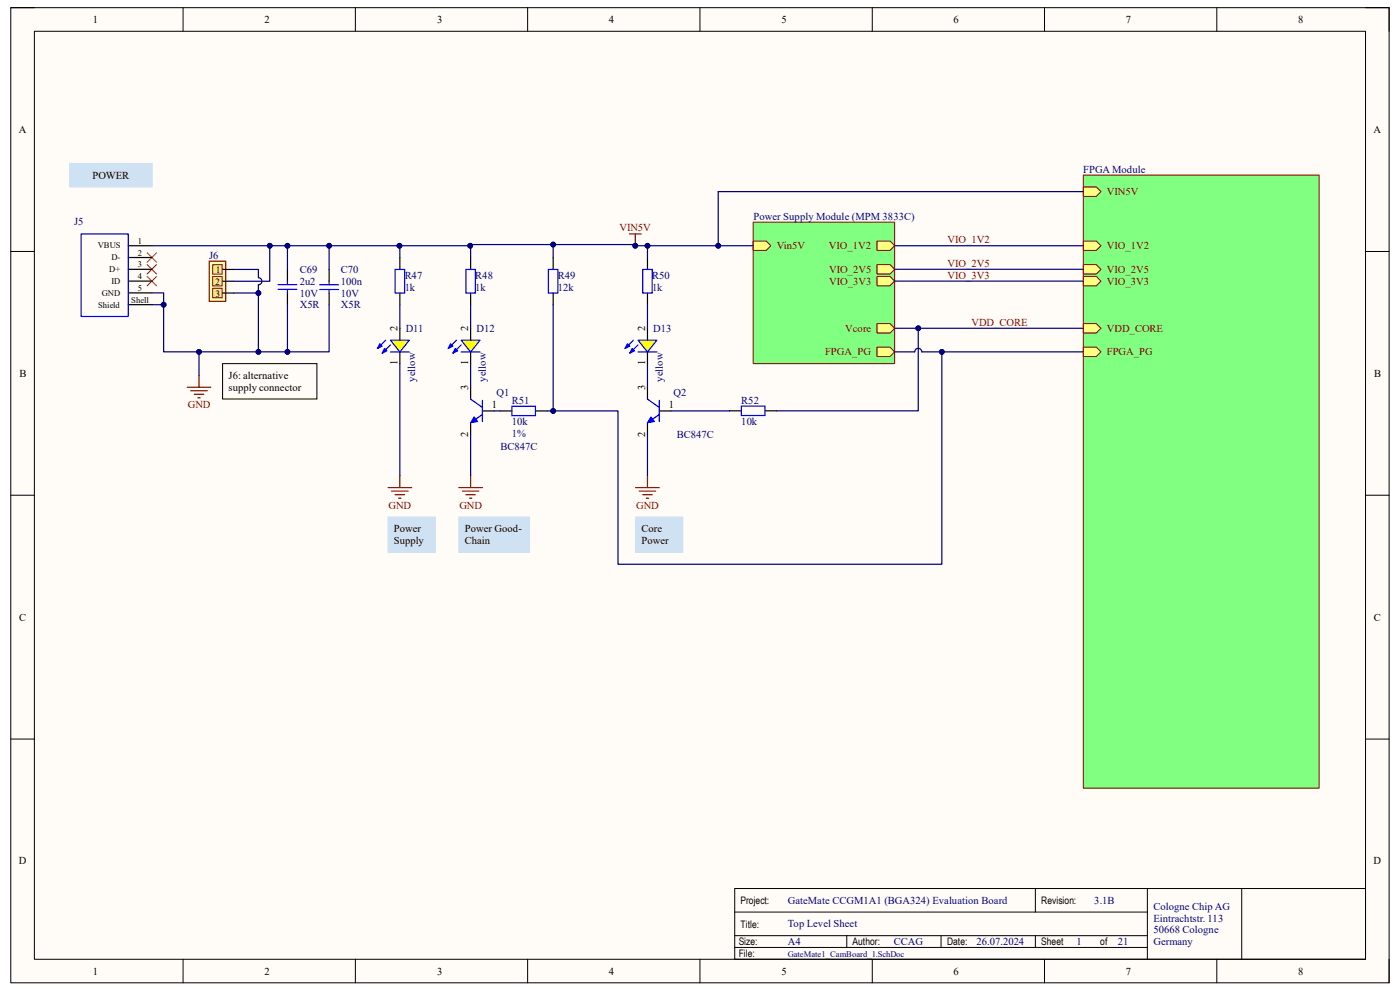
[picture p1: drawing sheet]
<svg xmlns="http://www.w3.org/2000/svg" width="297mm" height="210mm" viewBox="0 0 297 210" stroke-linecap="round" stroke-linejoin="round" font-family="sans-serif">
<path d="M2.3 1.6h292.4v206.9h-292.4z" fill-rule="evenodd" fill="#fffcf8"/>
<path d="M2.3 1.6h292.4v206.9h-292.4z" fill="none" stroke="#000" stroke-width=".21"/>
<path d="M7.3 6.6h282.4v196.9h-282.4z" fill-rule="evenodd" fill="#fffcf8"/>
<g fill="none" stroke="#000" stroke-width=".21">
<path d="M2.3 1.6h5M7.3 6.6h282.4v196.9h-282.4zM38.8 1.6v5M75.4 1.6v5M111.9 1.6v5M148.5 1.6v5M185 1.6v5M221.6 1.6v5M258.1 1.6v5M289.7 1.6h5v5M2.3 53.3h5M289.7 53.4h5"/>
<path d="M2.3 105.1h5M289.7 105.1h5M2.3 156.8h5M289.7 156.8h5M155.9 188.5h133.8v15h-133.8zM155.9 198.5h87.5M155.9 193.5h87.5M179.6 198.5v2.5M199.6 198.5v2.5M219.7 188.5v5M219.7 198.5v2.5M243.4 188.5v15"/>
<path d="M263.4 188.5v15M38.8 203.5v5M75.4 203.5v5M111.9 203.5v5M148.5 203.5v5M155.9 201h87.5M185 203.5v5M221.6 203.5v5M258.1 203.5v5M294.7 203.5v5"/>
</g>
<path d="M159.8 47.1h30v30h-30z" fill-rule="evenodd" fill="#80ff80"/>
<path d="M159.8 47.1h30v30h-30z" fill="none" stroke="#800000" stroke-width=".21"/>
<path d="M186.1 68.6h2.7l1 1-1 1h-2.7z" fill-rule="evenodd" fill="#ffff80"/>
<path d="M186.1 68.6h2.7l1 1-1 1h-2.7z" fill="none" stroke="#800000" stroke-width=".21"/>
<path d="M159.8 51.1h2.7l1 1-1 1h-2.7z" fill-rule="evenodd" fill="#ffff80"/>
<path d="M159.8 51.1h2.7l1 1-1 1h-2.7z" fill="none" stroke="#800000" stroke-width=".21"/>
<path d="M186.1 73.6h2.7l1 1-1 1h-2.7z" fill-rule="evenodd" fill="#ffff80"/>
<path d="M186.1 73.6h2.7l1 1-1 1h-2.7z" fill="none" stroke="#800000" stroke-width=".21"/>
<path d="M186.1 51.1h2.7l1 1-1 1h-2.7z" fill-rule="evenodd" fill="#ffff80"/>
<path d="M186.1 51.1h2.7l1 1-1 1h-2.7z" fill="none" stroke="#800000" stroke-width=".21"/>
<path d="M186.1 56.1h2.7l1 1-1 1h-2.7z" fill-rule="evenodd" fill="#ffff80"/>
<path d="M186.1 56.1h2.7l1 1-1 1h-2.7z" fill="none" stroke="#800000" stroke-width=".21"/>
<path d="M186.1 58.6h2.7l1 1-1 1h-2.7z" fill-rule="evenodd" fill="#ffff80"/>
<path d="M186.1 58.6h2.7l1 1-1 1h-2.7z" fill="none" stroke="#800000" stroke-width=".21"/>
<path d="M229.8 37.1h50.1v130.1h-50.1z" fill-rule="evenodd" fill="#80ff80"/>
<path d="M229.8 37.1h50.1v130.1h-50.1z" fill="none" stroke="#800000" stroke-width=".21"/>
<path d="M229.8 68.6h2.8l1 1-1 1h-2.8z" fill-rule="evenodd" fill="#ffff80"/>
<path d="M229.8 68.6h2.8l1 1-1 1h-2.8z" fill="none" stroke="#800000" stroke-width=".21"/>
<path d="M229.8 39.7h2.8l1 1-1 1h-2.8z" fill-rule="evenodd" fill="#ffff80"/>
<path d="M229.8 39.7h2.8l1 1-1 1h-2.8z" fill="none" stroke="#800000" stroke-width=".21"/>
<path d="M229.8 73.6h2.8l1 1-1 1h-2.8z" fill-rule="evenodd" fill="#ffff80"/>
<path d="M229.8 73.6h2.8l1 1-1 1h-2.8z" fill="none" stroke="#800000" stroke-width=".21"/>
<path d="M229.8 51.1h2.8l1 1-1 1h-2.8z" fill-rule="evenodd" fill="#ffff80"/>
<path d="M229.8 51.1h2.8l1 1-1 1h-2.8z" fill="none" stroke="#800000" stroke-width=".21"/>
<path d="M229.8 56.1h2.8l1 1-1 1h-2.8z" fill-rule="evenodd" fill="#ffff80"/>
<path d="M229.8 56.1h2.8l1 1-1 1h-2.8z" fill="none" stroke="#800000" stroke-width=".21"/>
<path d="M229.8 58.6h2.8l1 1-1 1h-2.8z" fill-rule="evenodd" fill="#ffff80"/>
<path d="M229.8 58.6h2.8l1 1-1 1h-2.8z" fill="none" stroke="#800000" stroke-width=".21"/>
<path d="M42.2 79.6v2.5M39.7 82.1h5M40.5 82.9h3.5M41.2 83.6h2M42 84.4h.5" fill="none" stroke="#800000" stroke-width=".25"/>
<path d="M134.9 109.7h10v7.5h-10z" fill-rule="evenodd" fill="#cfe2f3"/>
<path d="M134.9 109.7h10v7.5h-10z" fill="none" stroke="#cfe2f3" stroke-width=".21"/>
<path d="M82.3 103.4h5M83.1 104.2h3.5M83.8 104.9h2M84.6 105.7h.5M84.8 100.9v2.5" fill="none" stroke="#800000" stroke-width=".25"/>
<path d="M82.3 109.7h10v7.5h-10z" fill-rule="evenodd" fill="#cfe2f3"/>
<path d="M82.3 109.7h10v7.5h-10z" fill="none" stroke="#cfe2f3" stroke-width=".21"/>
<path d="M47.2 77.1h20v7.5h-20z" fill="none" stroke="#000" stroke-width=".21"/>
<path d="M134.9 103.4h5M135.6 104.2h3.5M136.4 104.9h2M137.1 105.7h.5M137.4 100.9v2.5" fill="none" stroke="#800000" stroke-width=".25"/>
<path d="M61 57.1v2.5M84.8 54.7v2.5M137.4 54.7v2.5M61 62.1v2.5M84.8 62.2v2.5M84.8 69.7v2.5M84.8 74.7v2.5M137.4 62.2v2.5M154.8 87.1h2.5M162.3 87.1h2.5" fill="none" stroke="#000" stroke-width=".25"/>
<path d="M61 59.6v.8M83.8 57.2h2v5h-2zM136.4 57.2h2v5h-2zM59 60.4h4M59 61.4h4M61 61.4v.7M157.3 86.1h5v2h-5z" fill="none" stroke="#00f" stroke-width=".25"/>
<path d="M82.8 72.2h4l-2 2.5z" fill="#ff0"/>
<path d="M81.8 72.2l-1.7 1.7M82.8 72.2h4l-2 2.5zM82.8 74.7h4M82.8 73.2l-1.7 1.7" fill="none" stroke="#00f" stroke-width=".25"/>
<path d="M80.6 72.9l.5 .5-1 .5z" fill="#00f"/>
<path d="M80.6 72.9l.5 .5-1 .5z" fill="none" stroke="#00f" stroke-width=".25"/>
<path d="M81.6 73.9l.5 .5-1 .5z" fill="#00f"/>
<path d="M81.6 73.9l.5 .5-1 .5z" fill="none" stroke="#00f" stroke-width=".25"/>
<path d="M137.4 69.7v2.5M137.4 74.7v2.5" fill="none" stroke="#000" stroke-width=".25"/>
<path d="M135.4 72.2h4l-2 2.5z" fill="#ff0"/>
<path d="M134.4 72.2l-1.8 1.7M135.4 72.2h4l-2 2.5zM135.4 74.7h4M135.4 73.2l-1.8 1.7" fill="none" stroke="#00f" stroke-width=".25"/>
<path d="M133.1 72.9l.5 .5-1 .5z" fill="#00f"/>
<path d="M133.1 72.9l.5 .5-1 .5z" fill="none" stroke="#00f" stroke-width=".25"/>
<path d="M134.1 73.9l.5 .5-1 .5z" fill="#00f"/>
<path d="M134.1 73.9l.5 .5-1 .5zM137.4 84.7l2.5 1.7M139.9 87.9l-2.5 1.8M139.9 84.9v4.5" fill="none" stroke="#00f" stroke-width=".25"/>
<path d="M137.4 82.2v2.5M137.4 89.7v2.5M139.9 87.2h2.5" fill="none" stroke="#000" stroke-width=".25"/>
<path d="M138.1 88.4l.8 1-1.5 .3z" fill="#00f"/>
<path d="M138.1 88.4l.8 1-1.5 .3z" fill="none" stroke="#00f" stroke-width=".21"/>
<path d="M69.8 57.2v2.5M69.8 62.2v2.5" fill="none" stroke="#000" stroke-width=".25"/>
<path d="M69.8 59.7v.7M67.8 60.4h4M67.8 61.4h4M69.8 61.4v.8" fill="none" stroke="#00f" stroke-width=".25"/>
<path d="M31.2 53.6l2 2M31.2 56.1l2 2M31.2 58.6l2 2M33.2 53.6l-2 2M33.2 56.1l-2 2M33.2 58.6l-2 2" fill="none" stroke="#f00" stroke-width=".21"/>
<path d="M14.8 34.6h17.5v5.1h-17.5z" fill-rule="evenodd" fill="#cfe2f3"/>
<path d="M14.8 34.6h17.5v5.1h-17.5z" fill="none" stroke="#cfe2f3" stroke-width=".21"/>
<path d="M117.4 54.7v2.5M117.4 62.2v2.5" fill="none" stroke="#000" stroke-width=".25"/>
<path d="M116.3 57.2h2.1v5h-2.1z" fill="none" stroke="#00f" stroke-width=".25"/>
<path d="M133.5 49.6h2.5M134.8 49.6v2.5" fill="none" stroke="#800000" stroke-width=".25"/>
<circle cx="134.8" cy="52.1" r=".5" fill="#000080"/>
<circle cx="134.8" cy="52.1" r=".5" fill="none" stroke="#000080" stroke-width=".21"/>
<path d="M97.3 103.4h5M98.1 104.2h3.5M98.8 104.9h2M99.6 105.7h.5M99.8 100.9v2.5" fill="none" stroke="#800000" stroke-width=".25"/>
<path d="M99.8 54.7v2.5M99.8 62.2v2.5M99.8 69.7v2.5M99.8 74.7v2.5" fill="none" stroke="#000" stroke-width=".25"/>
<path d="M98.8 57.2h2v5h-2z" fill="none" stroke="#00f" stroke-width=".25"/>
<path d="M97.8 72.2h4l-2 2.5z" fill="#ff0"/>
<path d="M96.8 72.2l-1.7 1.7M97.8 72.2h4l-2 2.5zM97.8 74.7h4M97.8 73.2l-1.7 1.7" fill="none" stroke="#00f" stroke-width=".25"/>
<path d="M95.6 72.9l.5 .5-1 .5z" fill="#00f"/>
<path d="M95.6 72.9l.5 .5-1 .5z" fill="none" stroke="#00f" stroke-width=".25"/>
<path d="M96.6 73.9l.5 .5-1 .5z" fill="#00f"/>
<path d="M96.6 73.9l.5 .5-1 .5zM99.8 84.7l2.5 1.7M102.3 87.9l-2.5 1.8M102.3 84.9v4.5" fill="none" stroke="#00f" stroke-width=".25"/>
<path d="M99.8 82.2v2.5M99.8 89.7v2.5M102.3 87.2h2.5" fill="none" stroke="#000" stroke-width=".25"/>
<path d="M100.6 88.4l.7 1-1.5 .3z" fill="#00f"/>
<path d="M100.6 88.4l.7 1-1.5 .3z" fill="none" stroke="#00f" stroke-width=".21"/>
<path d="M106.1 87.2h2.5M113.6 87.2h2.5" fill="none" stroke="#000" stroke-width=".25"/>
<path d="M108.6 86.2h5v2h-5z" fill="none" stroke="#00f" stroke-width=".25"/>
<path d="M97.3 109.7h15v7.5h-15z" fill-rule="evenodd" fill="#cfe2f3"/>
<path d="M97.3 109.7h15v7.5h-15z" fill="none" stroke="#cfe2f3" stroke-width=".21"/>
<path d="M27.2 52.1h5M27.2 54.6h5M27.2 57.1h5M27.2 59.6h5M27.2 64.6h5M27.2 62.1h5" fill="none" stroke="#000" stroke-width=".25"/>
<path d="M17.2 49.6h10v17.5h-10z" fill="none" stroke="#00f" stroke-width=".25"/>
<path d="M44.4 55.4h3.5v8.5h-3.5z" fill-rule="evenodd" fill="#ffffb0"/>
<path d="M44.4 55.4h3.5v8.5h-3.5z" fill="none" stroke="#980000" stroke-width=".25"/>
<path d="M47.1 57.2h2.5" fill="none" stroke="#000" stroke-width=".25"/>
<path d="M45.1 56.2h2v2h-2z" fill-rule="evenodd" fill="#ffe599"/>
<path d="M45.1 56.2h2v2h-2z" fill="none" stroke="#980000" stroke-width=".21"/>
<path d="M47.1 59.7h2.5M47.1 62.2h2.5" fill="none" stroke="#000" stroke-width=".25"/>
<path d="M45.1 58.7h2v2h-2z" fill-rule="evenodd" fill="#ffe599"/>
<path d="M45.1 58.7h2v2h-2z" fill="none" stroke="#980000" stroke-width=".21"/>
<path d="M45.1 61.2h2v2h-2z" fill-rule="evenodd" fill="#ffe599"/>
<path d="M45.1 61.2h2v2h-2z" fill="none" stroke="#980000" stroke-width=".21"/>
<path d="M32.2 64.6h2.5" fill="none" stroke="#000080" stroke-width=".25"/>
<circle cx="34.7" cy="64.6" r=".5" fill="#000080"/>
<circle cx="34.7" cy="64.6" r=".5" fill="none" stroke="#000080" stroke-width=".21"/>
<path d="M49.6 62.2h5.2" fill="none" stroke="#000080" stroke-width=".25"/>
<circle cx="54.8" cy="62.2" r=".5" fill="#000080"/>
<circle cx="54.8" cy="62.2" r=".5" fill="none" stroke="#000080" stroke-width=".21"/>
<path d="M57.2 52.1v7.6h-7.6" fill="none" stroke="#000080" stroke-width=".25"/>
<circle cx="57.2" cy="52.1" r=".5" fill="#000080"/>
<circle cx="57.2" cy="52.1" r=".5" fill="none" stroke="#000080" stroke-width=".21"/>
<path d="M194.8 69.6v17.6h-30M104.8 87.2h1.3" fill="none" stroke="#000080" stroke-width=".25"/>
<circle cx="194.8" cy="69.6" r=".5" fill="#000080"/>
<circle cx="194.8" cy="69.6" r=".5" fill="none" stroke="#000080" stroke-width=".21"/>
<path d="M189.8 69.6h40" fill="none" stroke="#000080" stroke-width=".25"/>
<circle cx="194.8" cy="69.6" r=".5" fill="#000080"/>
<circle cx="194.8" cy="69.6" r=".5" fill="none" stroke="#000080" stroke-width=".21"/>
<path d="M189.8 59.6h40M189.8 57.1h40M189.8 52.1h40M199.8 74.6h30" fill="none" stroke="#000080" stroke-width=".25"/>
<circle cx="199.8" cy="74.6" r=".5" fill="#000080"/>
<circle cx="199.8" cy="74.6" r=".5" fill="none" stroke="#000080" stroke-width=".21"/>
<path d="M42.2 74.6v5" fill="none" stroke="#000080" stroke-width=".25"/>
<circle cx="42.2" cy="74.6" r=".5" fill="#000080"/>
<circle cx="42.2" cy="74.6" r=".5" fill="none" stroke="#000080" stroke-width=".21"/>
<path d="M61 64.6v10" fill="none" stroke="#000080" stroke-width=".25"/>
<circle cx="61" cy="74.6" r=".5" fill="#000080"/>
<circle cx="61" cy="74.6" r=".5" fill="none" stroke="#000080" stroke-width=".21"/>
<path d="M61 52.1v5" fill="none" stroke="#000080" stroke-width=".25"/>
<circle cx="61" cy="52.1" r=".5" fill="#000080"/>
<circle cx="61" cy="52.1" r=".5" fill="none" stroke="#000080" stroke-width=".21"/>
<path d="M99.8 52.1v2.6M84.8 64.7v5M84.8 77.2v23.7M99.8 64.7v5M99.8 77.2v5M99.8 92.2v8.7" fill="none" stroke="#000080" stroke-width=".25"/>
<circle cx="99.8" cy="52.1" r=".5" fill="#000080"/>
<circle cx="99.8" cy="52.1" r=".5" fill="none" stroke="#000080" stroke-width=".21"/>
<path d="M32.2 52.1h37.6v5.1M137.4 64.7v5M137.4 77.2v5M137.4 92.2v8.7M154.8 87.1l-12.4 .1" fill="none" stroke="#000080" stroke-width=".25"/>
<circle cx="57.2" cy="52.1" r=".5" fill="#000080"/>
<circle cx="57.2" cy="52.1" r=".5" fill="none" stroke="#000080" stroke-width=".21"/>
<circle cx="61" cy="52.1" r=".5" fill="#000080"/>
<circle cx="61" cy="52.1" r=".5" fill="none" stroke="#000080" stroke-width=".21"/>
<circle cx="69.8" cy="52.1" r=".5" fill="#000080"/>
<circle cx="69.8" cy="52.1" r=".5" fill="none" stroke="#000080" stroke-width=".21"/>
<path d="M32.2 62.1h2.5v12.5h35.1v-9.9" fill="none" stroke="#000080" stroke-width=".25"/>
<circle cx="34.7" cy="64.6" r=".5" fill="#000080"/>
<circle cx="34.7" cy="64.6" r=".5" fill="none" stroke="#000080" stroke-width=".21"/>
<circle cx="42.2" cy="74.6" r=".5" fill="#000080"/>
<circle cx="42.2" cy="74.6" r=".5" fill="none" stroke="#000080" stroke-width=".21"/>
<circle cx="54.8" cy="74.6" r=".5" fill="#000080"/>
<circle cx="54.8" cy="74.6" r=".5" fill="none" stroke="#000080" stroke-width=".21"/>
<circle cx="61" cy="74.6" r=".5" fill="#000080"/>
<circle cx="61" cy="74.6" r=".5" fill="none" stroke="#000080" stroke-width=".21"/>
<path d="M49.6 57.2h5.2v1.7a.75 .75 0 0 1 .8 .8 .75 .75 0 0 1-.8 .7v14.2" fill="none" stroke="#000080" stroke-width=".25"/>
<circle cx="54.8" cy="62.2" r=".5" fill="#000080"/>
<circle cx="54.8" cy="62.2" r=".5" fill="none" stroke="#000080" stroke-width=".21"/>
<circle cx="54.8" cy="74.6" r=".5" fill="#000080"/>
<circle cx="54.8" cy="74.6" r=".5" fill="none" stroke="#000080" stroke-width=".21"/>
<path d="M189.8 74.6h4.3a.75 .75 0 0 1 .7-.7 .75 .75 0 0 1 .8 .7h4.2v45.1h-68.7v-32.5h-15" fill="none" stroke="#000080" stroke-width=".25"/>
<circle cx="117.4" cy="87.2" r=".5" fill="#000080"/>
<circle cx="117.4" cy="87.2" r=".5" fill="none" stroke="#000080" stroke-width=".21"/>
<circle cx="199.8" cy="74.6" r=".5" fill="#000080"/>
<circle cx="199.8" cy="74.6" r=".5" fill="none" stroke="#000080" stroke-width=".21"/>
<path d="M117.4 51.9v2.8" fill="none" stroke="#000080" stroke-width=".25"/>
<circle cx="117.4" cy="51.9" r=".5" fill="#000080"/>
<circle cx="117.4" cy="51.9" r=".5" fill="none" stroke="#000080" stroke-width=".21"/>
<path d="M159.8 52.1h-25v-.2h-35v.2h-15.1l.1 2.6" fill="none" stroke="#000080" stroke-width=".25"/>
<circle cx="84.7" cy="52.1" r=".5" fill="#000080"/>
<circle cx="84.7" cy="52.1" r=".5" fill="none" stroke="#000080" stroke-width=".21"/>
<circle cx="99.8" cy="52.1" r=".5" fill="#000080"/>
<circle cx="99.8" cy="52.1" r=".5" fill="none" stroke="#000080" stroke-width=".21"/>
<circle cx="117.4" cy="51.9" r=".5" fill="#000080"/>
<circle cx="117.4" cy="51.9" r=".5" fill="none" stroke="#000080" stroke-width=".21"/>
<circle cx="134.8" cy="52.1" r=".5" fill="#000080"/>
<circle cx="134.8" cy="52.1" r=".5" fill="none" stroke="#000080" stroke-width=".21"/>
<circle cx="137.4" cy="52.1" r=".5" fill="#000080"/>
<circle cx="137.4" cy="52.1" r=".5" fill="none" stroke="#000080" stroke-width=".21"/>
<circle cx="152.4" cy="52.1" r=".5" fill="#000080"/>
<circle cx="152.4" cy="52.1" r=".5" fill="none" stroke="#000080" stroke-width=".21"/>
<path d="M137.4 52.1v2.6" fill="none" stroke="#000080" stroke-width=".25"/>
<circle cx="137.4" cy="52.1" r=".5" fill="#000080"/>
<circle cx="137.4" cy="52.1" r=".5" fill="none" stroke="#000080" stroke-width=".21"/>
<path d="M117.4 64.7v22.5" fill="none" stroke="#000080" stroke-width=".25"/>
<circle cx="117.4" cy="87.2" r=".5" fill="#000080"/>
<circle cx="117.4" cy="87.2" r=".5" fill="none" stroke="#000080" stroke-width=".21"/>
<path d="M69.8 52.1h14.9" fill="none" stroke="#000080" stroke-width=".25"/>
<circle cx="69.8" cy="52.1" r=".5" fill="#000080"/>
<circle cx="69.8" cy="52.1" r=".5" fill="none" stroke="#000080" stroke-width=".21"/>
<circle cx="84.7" cy="52.1" r=".5" fill="#000080"/>
<circle cx="84.7" cy="52.1" r=".5" fill="none" stroke="#000080" stroke-width=".21"/>
<path d="M152.4 40.7v11.4" fill="none" stroke="#000080" stroke-width=".25"/>
<circle cx="152.4" cy="52.1" r=".5" fill="#000080"/>
<circle cx="152.4" cy="52.1" r=".5" fill="none" stroke="#000080" stroke-width=".21"/>
<path d="M152.4 40.7h77.4" fill="none" stroke="#000080" stroke-width=".25"/>
<g font-size="2.2">
<text x="19.7" y="4.9">1</text>
<text x="56.1" y="4.9">2</text>
<text x="92.7" y="4.9">3</text>
<text x="129.2" y="4.9">4</text>
<text x="165.8" y="4.9">5</text>
<text x="202.3" y="4.9">6</text>
<text x="238.8" y="4.9">7</text>
<text x="275.4" y="4.9">8</text>
<text x="4" y="28.2">A</text>
<text x="291.4" y="28.2">A</text>
<text x="19.6" y="37.9">POWER</text>
<text x="84.3" y="70.1" transform="rotate(-90 84.3 70.1)">2</text>
<text x="99.4" y="70.1" transform="rotate(-90 99.4 70.1)">2</text>
<text x="136.9" y="70.1" transform="rotate(-90 136.9 70.1)">2</text>
<text x="84.3" y="77.5" transform="rotate(-90 84.3 77.5)">1</text>
<text x="99.4" y="77.5" transform="rotate(-90 99.4 77.5)">1</text>
<text x="136.9" y="77.5" transform="rotate(-90 136.9 77.5)">1</text>
<text x="4.1" y="80">B</text>
<text x="48.5" y="80.4">J6: alternative</text>
<text x="48.5" y="82.9">supply connector</text>
<text x="99.4" y="82.7" transform="rotate(-90 99.4 82.7)">3</text>
<text x="136.9" y="82.7" transform="rotate(-90 136.9 82.7)">3</text>
<text x="291.5" y="80">B</text>
<text x="104.4" y="86.7">1</text>
<text x="141.9" y="86.7">1</text>
<text x="99.4" y="92.7" transform="rotate(-90 99.4 92.7)">2</text>
<text x="136.9" y="92.7" transform="rotate(-90 136.9 92.7)">2</text>
<text x="83.6" y="112.9">Power</text>
<text x="98.6" y="112.9">Power Good-</text>
<text x="136.1" y="112.9">Core</text>
<text x="83.6" y="115.4">Supply</text>
<text x="98.6" y="115.4">Chain</text>
<text x="136.1" y="115.4">Power</text>
<text x="4.1" y="131.7">C</text>
<text x="291.5" y="131.7">C</text>
<text x="4" y="183.4">D</text>
<text x="291.4" y="183.4">D</text>
<text x="157.1" y="191.8">Project:</text>
<text x="220.9" y="191.8">Revision:</text>
<text x="157.1" y="196.8">Title:</text>
<text x="156.7" y="203">File:</text>
<text x="156.7" y="200.6">Size:</text>
<text x="180.9" y="200.5">Author:</text>
<text x="200.9" y="200.5">Date:</text>
<text x="220.9" y="200.5">Sheet</text>
<text x="233.4" y="200.5">of</text>
<text x="19.7" y="206.8">1</text>
<text x="56.1" y="206.8">2</text>
<text x="92.7" y="206.8">3</text>
<text x="129.2" y="206.8">4</text>
<text x="165.8" y="206.8">5</text>
<text x="202.3" y="206.8">6</text>
<text x="238.8" y="206.8">7</text>
<text x="275.4" y="206.8">8</text>
</g>
<g font-size="2.2" fill="#000080">
<text x="229.8" y="36.6">FPGA Module</text>
<text x="15.7" y="47.6">J5</text>
<text x="159.9" y="46.7">Power Supply Module (MPM 3833C)</text>
<text x="44.4" y="54.9">J6</text>
<text x="63.6" y="57.9">C69</text>
<text x="72.3" y="57.9">C70</text>
<text x="85.9" y="59.1">R47</text>
<text x="100.8" y="59.1">R48</text>
<text x="118.4" y="59.1">R49</text>
<text x="138.3" y="59.1">R50</text>
<text x="63.6" y="62.9">10V</text>
<text x="63.6" y="65.4">X5R</text>
<text x="63.6" y="60.4">2u2</text>
<text x="72.3" y="62.9">10V</text>
<text x="72.3" y="65.4">X5R</text>
<text x="72.3" y="60.4">100n</text>
<text x="85.9" y="61.7">1k</text>
<text x="100.8" y="61.7">1k</text>
<text x="118.4" y="61.7">12k</text>
<text x="138.3" y="61.7">1k</text>
<text x="86.1" y="70.4">D11</text>
<text x="101.1" y="70.4">D12</text>
<text x="138.6" y="70.4">D13</text>
<text x="88.1" y="80.9" transform="rotate(-90 88.1 80.9)">yellow</text>
<text x="103.1" y="80.9" transform="rotate(-90 103.1 80.9)">yellow</text>
<text x="105.3" y="83.9">Q1</text>
<text x="140.6" y="80.9" transform="rotate(-90 140.6 80.9)">yellow</text>
<text x="142.9" y="83.9">Q2</text>
<text x="108.6" y="85.7">R51</text>
<text x="157.3" y="85.6">R52</text>
<text x="106.2" y="95.5">BC847C</text>
<text x="108.6" y="92.7">1%</text>
<text x="108.6" y="90.2">10k</text>
<text x="143.6" y="92.9">BC847C</text>
<text x="157.3" y="90.1">10k</text>
<text x="167.1" y="191.7">GateMate CCGM1A1 (BGA324) Evaluation Board</text>
<text x="232.2" y="191.7">3.1B</text>
<text x="167.1" y="196.7">Top Level Sheet</text>
<text x="244.7" y="193">Cologne Chip AG</text>
<text x="244.7" y="195.5">Eintrachtstr. 113</text>
<text x="244.7" y="198">50668 Cologne</text>
<text x="167.1" y="200.5">A4</text>
<text x="189.7" y="200.5">CCAG</text>
<text x="207.1" y="200.5">26.07.2024</text>
<text x="228.4" y="200.5">1</text>
<text x="237.2" y="200.5">21</text>
<text x="244.7" y="200.5">Germany</text>
</g>
<g font-size="2.2" fill="#800000">
<text x="234.8" y="41.4">VIN5V</text>
<text x="131.4" y="49.1">VIN5V</text>
<text x="164.8" y="52.9">Vin5V</text>
<text x="175.9" y="52.9">VIO_1V2</text>
<text x="201" y="51.6">VIO_1V2</text>
<text x="234.8" y="52.9">VIO_1V2</text>
<text x="175.9" y="57.9">VIO_2V5</text>
<text x="201" y="56.6">VIO_2V5</text>
<text x="201" y="59.1">VIO_3V3</text>
<text x="234.8" y="57.9">VIO_2V5</text>
<text x="175.9" y="60.4">VIO_3V3</text>
<text x="234.8" y="60.4">VIO_3V3</text>
<text x="179.3" y="70.4">Vcore</text>
<text x="206.1" y="69.1">VDD_CORE</text>
<text x="234.8" y="70.4">VDD_CORE</text>
<text x="175" y="75.4">FPGA_PG</text>
<text x="234.8" y="75.4">FPGA_PG</text>
<text x="39.8" y="86.7">GND</text>
<text x="82.4" y="107.9">GND</text>
<text x="97.5" y="107.9">GND</text>
<text x="135" y="107.9">GND</text>
</g>
<g font-size="2">
<text x="45.8" y="58">1</text>
<text x="45.7" y="60.5">2</text>
<text x="45.7" y="62.9">3</text>
</g>
<g font-size="1.8">
<text x="20.7" y="52.7">VBUS</text>
<text x="29.2" y="51.7">1</text>
<text x="23.2" y="57.7">D+</text>
<text x="23.6" y="55.2">D-</text>
<text x="29.2" y="54.2">2</text>
<text x="29.2" y="56.7">3</text>
<text x="29.2" y="59.2">4</text>
<text x="20.8" y="65.2">Shield</text>
<text x="21.6" y="62.7">GND</text>
<text x="23.6" y="60.2">ID</text>
<text x="27.9" y="64.2">Shell</text>
<text x="29.2" y="61.7">5</text>
</g>
<text font-size="1.8" fill="#000080" x="167.1" y="203.1">GateMate1_CamBoard_1.SchDoc</text>
</svg>
